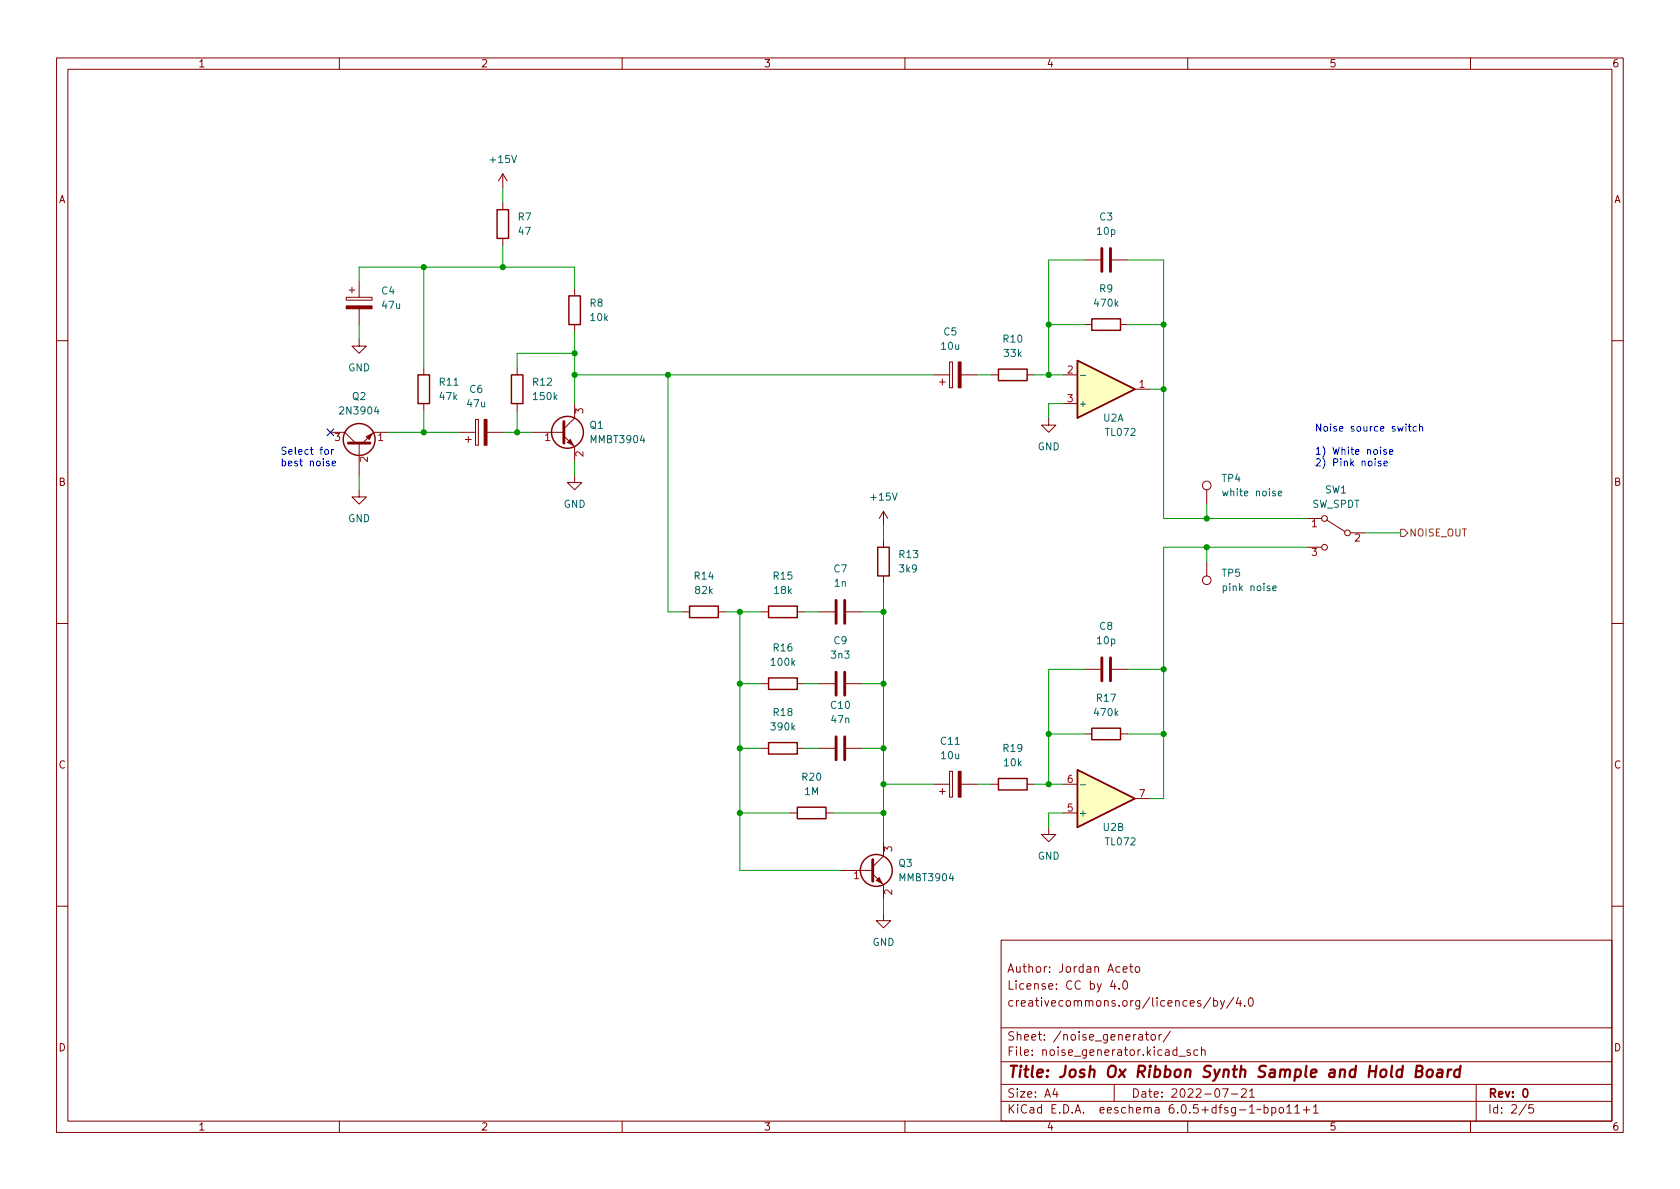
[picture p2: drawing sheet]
<svg xmlns="http://www.w3.org/2000/svg" width="297mm" height="210mm" viewBox="0 0 297 210" stroke-linecap="round" stroke-linejoin="round" font-family="sans-serif">
<g fill="none" stroke="#840000" stroke-width=".18">
<path d="M10 10.2h277v190.1h-277zM12 12.2h273v186.1h-273zM60 10.2v2M110 10.2v2M160 10.2v2M210 10.2v2M260 10.2v2M88.9 30.7l-.8 1.3M88.9 30.7v2.6M88.9 35.8v1.3M88.9 30.7l.8 1.3M61.2 52.6h4.6v.5h-4.6z"/>
<path d="M61.7 51.3h1M62.2 50.8v1M63.5 59.9v1.3h1.3l-1.3 1.3-1.3-1.3h1.3M63.5 49.8v2.8M63.5 54.6v2.8M88.9 42.2v1.2M101.6 51v1.3M101.6 57.4v1.3M191.8 57.4h1.2M191.8 46h2.8M196.6 46h2.8M198.1 57.4h1.3"/>
<path d="M10 60.2h2M58.4 76.4h2.6l1.9 2M63.5 78.4v5.7M68.6 76.4h-2.6l-1.9 2M74.9 65v1.3M74.9 71.4v1.2M81.3 76.4h2.8M82.3 77.7h1M82.8 77.2v1M84.1 74.2h.5v4.5h-.5zM86.1 76.4h2.8M91.4 65v1.3"/>
<path d="M91.4 71.4v1.2M94 76.4h5.7M99.7 77.1l1.9 1.9v2.5M101.6 71.4v2.5l-1.9 1.9M165.1 66.3h2.8M166.1 67.6h1M166.6 67.1v1M167.9 64h.5v4.6h-.5zM169.9 66.3h2.8M175.3 66.3h1.2M181.6 66.3h1.3M185.4 73.9v1.3h1.3l-1.3 1.2-1.3-1.2h1.3"/>
<path d="M188 66.3h2.5M188 71.4h2.5M200.7 68.8h2.5M285 60.2h2M63.5 86.6v1.3h1.3l-1.3 1.2-1.3-1.2h1.3M101.6 84.1v1.2h1.3l-1.3 1.3-1.3-1.3h1.3M156.2 90.4v2.6M156.2 95.5v1.3M156.2 90.4l-.8 1.3M156.2 90.4l.8 1.3M213.4 86.6v2.5M213.4 99.3v2.5"/>
<path d="M231.1 91.7h2.6M231.1 96.8h2.6M234.6 91.9l3.1 2.1M238.8 94.2h2.5M10 110.2h2M120.6 108.2h1.3M127 108.2h1.3M134.6 108.2h1.3M141 108.2h1.2M144.8 108.2h2.8M149.6 108.2h2.8M156.2 101.8v1.3"/>
<path d="M191.8 118.4h2.8M196.6 118.4h2.8M285 110.2h2M134.6 132.3h1.3M134.6 120.9h1.3M141 132.3h1.2M141 120.9h1.2M144.8 132.3h2.8M144.8 120.9h2.8M149.6 132.3h2.8M149.6 120.9h2.8M165.1 138.7h2.8"/>
<path d="M166.1 139.9h1M166.6 139.4v1.1M167.9 136.4h.5v4.6h-.5zM169.9 138.7h2.8M175.3 138.7h1.2M181.6 138.7h1.3M188 138.7h2.5M191.8 129.8h1.2M198.1 129.8h1.3M139.7 143.8h1.3M146 143.8h1.3M148.6 153.9h5.7"/>
<path d="M154.3 154.6l1.9 1.9v2.5M156.2 148.8v2.6l-1.9 1.9M185.4 146.3v1.3h1.3l-1.3 1.2-1.3-1.2h1.3M188 143.8h2.5M200.7 141.2h2.5M10 160.2h2M156.2 161.5v1.3h1.3l-1.3 1.3-1.3-1.3h1.3M177 166.3h108v32h-108zM196.7 173.4l-.3 1h.9M197.1 173.9v1M197.9 174.8v.1M198.6 171.4l.7-.1-.1-.3-.4-.1-.2 .2v.8h.6"/>
<path d="M198.6 173.6l.3-.2a.81 .81 0 0 1 .5 .7 .81 .81 0 0 1-.3 .8h-.1a.81 .81 0 0 1-.4-1.3zM199.7 170.9h.6M199.9 170.4v1.3l.4 .2M200.9 171l.3-.1 .3 .3v.4l-.3 .3h-.3l-.2-.3v-.4zM214.1 176.4l-1.3 1.9M214.6 177l.4-.1 .3 .3v.4l-.2 .3h-.5M214.6 176.4v1.5M215.8 176.9l.3 1M216.5 176.9l-.5 1.4-.2 .1M218.1 176.4l-1.2 1.9M218.9 176.4l-.3 1h.9M219.3 176.9v1"/>
<path d="M220.1 177.8v.1M220.9 176.6l.2-.2a.81 .81 0 0 1 .6 .7 .81 .81 0 0 1-.3 .8h-.2a.81 .81 0 0 1-.3-1.3zM285 160.2h2M60 198.3v2M110 198.3v2M160 198.3v2M177 194.8h108M177 191.8h108M177 187.8h108M177 181.8h108M186.5 192.5l-.4 1h1M186.9 193v1"/>
<path d="M197 191.8v3M201.4 183h.5l.1 .9M202 183.3l-.5 .1a.29 .29 0 0 0-.2 .2 .29 .29 0 0 0 .2 .3h.5M202.5 182.9h.6M202.7 182.4v1.3l.4 .2M203.6 183.1l.2-.2 .4 .2 .1 .5-.2 .3h-.3l-.2-.1zM204.9 182.9v1M205.4 182.9l-.3 .1-.2 .2M206.9 182.4l-1.3 1.9M208.4 186.8h1.2M210 198.3v2M210.4 185.7l-.3-.1-.2 .2v.3l.5 .1v.4h-.5"/>
<path d="M211.8 185.7l-.4-.1-.3 .3v.4l.1 .3h.6M212.4 185.8l.2-.2 .4 .1 .1 .9M212.4 185.1v1.5M216.1 192.5h1l-.6 1.5M217.7 193.5h1.2M219.5 192.7l.6-.2 .2 .2 .1 .3-1 1h1M220.9 193l.5-.5v1.5M220.9 194h.9M223.5 195.9l.4-.1 .3 .3v.4l-.1 .3h-.6M223.5 195.3v1.5M224.9 195.9l.4-.1 .3 .3v.4l-.2 .3h-.5M224.9 195.8v1.5"/>
<path d="M226.3 195.9l.3-.1 .3 .3v.4l-.3 .3h-.3l-.2-.3v-.4zM227.5 195.8l.4-.5v1.5M227.5 196.8h.9M228.9 195.8l.5-.5v1.5M228.9 196.8h.9M230.4 196.3h1.2M231 195.7v1.1M232.2 195.8l.4-.5v1.5M232.2 196.8h.9M260 198.3v2M261 191.8v6.5M269.9 195.3l-1.3 1.9"/>
<path d="M271.1 195.3h-.7l-.1 .7 .2-.1 .5 .1 .2 .2-.1 .5-.2 .1-.6-.1"/>
<circle cx="213.4" cy="85.8" r=".76"/>
<circle cx="234.2" cy="96.8" r=".51"/>
<circle cx="234.2" cy="91.7" r=".51"/>
<circle cx="238.3" cy="94.2" r=".51"/>
<circle cx="213.4" cy="102.6" r=".76"/>
</g>
<path d="M269.4 192.7l.2-.2a.8 .8 0 0 1 .5 .8 .8 .8 0 0 1-.5 .7l-.2-.1-.1-.4z" fill="none" stroke="#840000" stroke-width=".3"/>
<path d="M250.4 189.4l.9-.1a.46 .46 0 0 0 .2-.4 .46 .46 0 0 0-.3-.4h-.7l-.2 2h.7a.53 .53 0 0 0 .5-.5 .53 .53 0 0 0-.4-.6M252.4 189.3a.52 .52 0 0 1 .5-.2 .52 .52 0 0 1 .4 .4v.6a.55 .55 0 0 1-.5 .4 .55 .55 0 0 1-.6-.4zM254.2 189.2l.2-.1 .6 .1-.1 1.3M255 189.6l-.6 .1a.4 .4 0 0 0-.4 .3 .4 .4 0 0 0 .3 .5l.7-.1M256.1 189.1l-.2 1.4M256.6 189.1l-.4 .1-.2 .3M258.1 189.2a.66 .66 0 0 0-.9 .3l-.1 .6 .1 .3 .2 .1 .6-.1M258.2 188.5l-.2 2" fill="none" stroke="#840000" stroke-width=".4"/>
<g fill="none" stroke="#840000" stroke-width=".25">
<path d="M87.9 37.1h2v5.1h-2zM100.6 52.3h2v5.1h-2zM193 56.4h5.1v2h-5.1zM73.9 66.3h2v5.1h-2zM90.4 66.3h2.1v5.1h-2.1zM176.5 65.3h5.1v2h-5.1zM190.5 63.7l10.2 5.1-10.2 5.1zM155.2 96.8h2v5h-2zM121.9 107.2h5.1v2h-5.1zM135.9 107.2h5.1v2h-5.1zM135.9 119.9h5.1v2h-5.1zM135.9 131.3h5.1v2h-5.1z"/>
<path d="M176.5 137.7h5.1v2h-5.1zM190.5 136.1l10.2 5.1-10.2 5.1zM193 128.8h5.1v2h-5.1zM141 142.7h5v2.1h-5z"/>
<circle cx="63.5" cy="77.7" r="2.82"/>
<circle cx="100.3" cy="76.4" r="2.82"/>
<circle cx="154.9" cy="153.9" r="2.82"/>
</g>
<path d="M191 66.4h1M226 87.3l.6-.2v-.2l-.4-.1-.2 .2 .1 .6h.5M225.1 104l.6-.1-.1-.2-.4-.1-.1 .2v.6h.5M191 138.8h1" fill="none" stroke="#006464" stroke-width=".18"/>
<g fill="#840000" stroke="#840000" stroke-width=".18">
<path d="M85.6 74.2h.5v4.5h-.5z"/>
<path d="M169.4 64h.5v4.6h-.5z"/>
<path d="M100.3 78.2l.5-.5 .5 1z"/>
<path d="M61.2 54.1h4.6v.5h-4.6z"/>
<path d="M169.4 136.4h.5v4.6h-.5z"/>
<path d="M154.9 155.7l.5-.5 .6 1z"/>
<path d="M64.8 77.2l1-.5-.5 1z"/>
</g>
<g fill="none" stroke="#840000" stroke-width=".51">
<path d="M194.8 43.9v4.1M196.3 43.9v4.1M61.6 78.4h3.8M99.7 74.5v3.9M147.8 106.2v4M147.8 118.9v4M149.4 106.2v4M149.4 118.9v4M194.8 116.3v4.1M196.3 116.3v4.1M147.8 130.3v4.1M149.4 130.3v4.1"/>
<path d="M154.3 152v3.8"/>
</g>
<g fill="#ffffc2" stroke="#ffffc2" stroke-width=".18">
<path d="M190.5 136.1l10.2 5.1-10.2 5.1z"/>
<path d="M190.5 63.7l10.2 5.1-10.2 5.1z"/>
</g>
<path d="M247.6 93.6h.7l.6 .6-.6 .7h-.7z" fill="none" stroke="#725600" stroke-width=".18"/>
<g fill="none" stroke="#0000c2" stroke-width=".18">
<path d="M57.5 79.6l.3-.1 .3 .2v.4l-.3 .2h-.3l-.1-.2zM58.6 79.5v.8M59 79.5l-.4 .2M245.1 79.6l-.3-.1-.2 .2 .1 .2 .4 .1v.3h-.5M245.7 79.9l.6-.1-.1-.2-.3-.1-.2 .2v.6h.5M249 75.4h.5M249.2 75v1.1l.3 .2M250.4 75.5l-.3-.1-.3 .2 .2 .6h.4M251 75.5l.2-.1 .3 .1v.8M251 75v1.3M58.2 81.6l-.3-.1-.2 .2 .1 .2 .4 .1v.3h-.5M58.7 82l.6-.2v-.2l-.4-.1-.2 .2 .1 .6h.5"/>
<path d="M244.2 81.6l-.3-.1-.2 .2v.2l.5 .1v.3h-.5M244.7 82l.6-.2-.1-.2-.3-.1-.2 .2 .1 .6h.4"/>
</g>
<g fill="none" stroke="#009600" stroke-width=".18">
<path d="M88.9 33.3v2.5M63.5 49.8v-2.6h38.1v3.8M63.5 57.4v2.5M74.9 47.2v17.8M88.9 43.4v3.8M101.6 58.7v12.7M185.4 57.4h6.4M191.8 46h-6.4v20.3M199.4 46h6.3v45.7h25.4M199.4 57.4h6.3M68.6 76.4h12.7M74.9 72.6v3.8"/>
<path d="M88.9 76.4h5.1M91.4 72.6v3.8M101.6 62.5h-10.2v2.5M101.6 66.3h63.5M118.1 66.3v41.9h2.5M172.7 66.3h2.6M182.9 66.3h5.1M188 71.4h-2.6v2.5M203.2 68.8h2.5M63.5 84.1v2.5M101.6 81.5v2.6M156.2 93v2.5"/>
<path d="M213.4 89.1v2.6M213.4 96.8v2.5M231.1 96.8h-25.4v44.4h-2.5M241.3 94.2h6.3M128.3 108.2h6.3M130.8 108.2v45.7h17.8M142.2 108.2h2.6M152.4 108.2h3.8M156.2 103.1v45.7M191.8 118.4h-6.4v20.3M199.4 118.4h6.3M130.8 120.9h3.8"/>
<path d="M130.8 132.3h3.8M142.2 120.9h2.6M142.2 132.3h2.6M152.4 120.9h3.8M152.4 132.3h3.8M156.2 138.7h8.9M172.7 138.7h2.6M182.9 138.7h5.1M185.4 129.8h6.4M199.4 129.8h6.3M130.8 143.8h8.9M147.3 143.8h8.9"/>
<path d="M156.2 159v2.5M188 143.8h-2.6v2.5"/>
</g>
<path d="M57.8 75.8l1.2 1.3M59 75.8l-1.2 1.3" fill="none" stroke="#000084" stroke-width=".18"/>
<g fill="#009600" stroke="#009600" stroke-width=".18">
<circle cx="205.7" cy="68.8" r=".46"/>
<circle cx="205.7" cy="57.4" r=".46"/>
<circle cx="213.4" cy="96.8" r=".46"/>
<circle cx="205.7" cy="118.4" r=".46"/>
<circle cx="185.4" cy="66.3" r=".46"/>
<circle cx="213.4" cy="91.7" r=".46"/>
<circle cx="185.4" cy="57.4" r=".46"/>
<circle cx="101.6" cy="62.5" r=".46"/>
<circle cx="101.6" cy="66.3" r=".46"/>
<circle cx="156.2" cy="108.2" r=".46"/>
<circle cx="156.2" cy="132.3" r=".46"/>
<circle cx="130.8" cy="120.9" r=".46"/>
<circle cx="156.2" cy="120.9" r=".46"/>
<circle cx="130.8" cy="108.2" r=".46"/>
<circle cx="118.1" cy="66.3" r=".46"/>
<circle cx="130.8" cy="143.8" r=".46"/>
<circle cx="130.8" cy="132.3" r=".46"/>
<circle cx="156.2" cy="138.7" r=".46"/>
<circle cx="156.2" cy="143.8" r=".46"/>
<circle cx="74.9" cy="47.2" r=".46"/>
<circle cx="88.9" cy="47.2" r=".46"/>
<circle cx="91.4" cy="76.4" r=".46"/>
<circle cx="74.9" cy="76.4" r=".46"/>
<circle cx="185.4" cy="129.8" r=".46"/>
<circle cx="185.4" cy="138.7" r=".46"/>
<circle cx="205.7" cy="129.8" r=".46"/>
</g>
<text font-size="2.8" fill="#840000" x="178" y="190.6">Title: Josh Ox Ribbon Synth Sample and Hold Board</text>
<g font-size="2.1" fill="#840000">
<text x="178" y="172">Author: Jordan Aceto</text>
<text x="178" y="178">creativecommons.org/licences/by/4.0</text>
<text x="178" y="175">License: CC by 4.0</text>
<text x="178" y="184">Sheet: /noise_generator/</text>
<text x="178" y="186.7">File: noise_generator.kicad_sch</text>
<text x="178" y="196.9">KiCad E.D.A. eeschema 6.0.5+dfsg-1~bpo11+1</text>
<text x="178" y="194.1">Size: A4</text>
<text x="200" y="194.1">Date: 2022-07-21</text>
<text x="263" y="194.1">Rev: 0</text>
<text x="263" y="196.9">Id: 2/5</text>
</g>
<g font-size="1.8" fill="#840000">
<text x="35" y="11.9">1</text>
<text x="85" y="11.9">2</text>
<text x="135" y="11.9">3</text>
<text x="185" y="11.9">4</text>
<text x="235" y="11.9">5</text>
<text x="285" y="11.9">6</text>
<text x="10.3" y="35.9">A</text>
<text x="285.3" y="35.9">A</text>
<text x="10.3" y="85.9">B</text>
<text x="285.3" y="85.9">B</text>
<text x="10.3" y="135.9">C</text>
<text x="285.3" y="135.9">C</text>
<text x="10.3" y="185.9">D</text>
<text x="285.3" y="185.9">D</text>
<text x="35" y="199.9">1</text>
<text x="85" y="199.9">2</text>
<text x="135" y="199.9">3</text>
<text x="185" y="199.9">4</text>
<text x="235" y="199.9">5</text>
<text x="285" y="199.9">6</text>
</g>
<g font-size="1.8" fill="#006464">
<text x="86.8" y="28.8">+15V</text>
<text x="91.6" y="39">R7</text>
<text x="91.7" y="41.5">47</text>
<text x="194.1" y="41.5">10p</text>
<text x="194.4" y="39">C3</text>
<text x="67.5" y="52.1">C4</text>
<text x="194.4" y="51.7">R9</text>
<text x="67.6" y="54.6">47u</text>
<text x="104.3" y="54.2">R8</text>
<text x="104.5" y="56.8">10k</text>
<text x="166.9" y="59.3">C5</text>
<text x="193.6" y="54.2">470k</text>
<text x="61.5" y="65.7">GND</text>
<text x="166.5" y="61.8">10u</text>
<text x="177.4" y="60.6">R10</text>
<text x="177.6" y="63.1">33k</text>
<text x="62.3" y="70.7">Q2</text>
<text x="77.8" y="68.2">R11</text>
<text x="77.8" y="70.7">47k</text>
<text x="83.1" y="69.5">C6</text>
<text x="94.3" y="68.2">R12</text>
<text x="94.4" y="70.7">150k</text>
<text x="60.4" y="73.3">2N3904</text>
<text x="82.7" y="72">47u</text>
<text x="104.3" y="75.8">Q1</text>
<text x="190.6" y="72">+</text>
<text x="195.1" y="74.5">U2A</text>
<text x="195.6" y="77.1">TL072</text>
<text x="104.6" y="78.4">MMBT3904</text>
<text x="183.5" y="79.6">GND</text>
<text x="99.6" y="89.8">GND</text>
<text x="154.1" y="88.5">+15V</text>
<text x="216.1" y="85.2">TP4</text>
<text x="216.6" y="87.8">white noise</text>
<text x="231.9" y="89.8">SW_SPDT</text>
<text x="234.3" y="87.2">SW1</text>
<text x="61.5" y="92.3">GND</text>
<text x="147.5" y="101.2">C7</text>
<text x="159.1" y="98.7">R13</text>
<text x="159.1" y="101.2">3k9</text>
<text x="216.1" y="102">TP5</text>
<text x="122.8" y="102.5">R14</text>
<text x="123" y="105">82k</text>
<text x="136.8" y="102.5">R15</text>
<text x="137" y="105">18k</text>
<text x="147.6" y="103.8">1n</text>
<text x="216.6" y="104.5">pink noise</text>
<text x="147.5" y="113.9">C9</text>
<text x="194.1" y="113.9">10p</text>
<text x="194.4" y="111.4">C8</text>
<text x="136.5" y="117.7">100k</text>
<text x="136.8" y="115.2">R16</text>
<text x="147.1" y="116.5">3n3</text>
<text x="147" y="125.3">C10</text>
<text x="194" y="124.1">R17</text>
<text x="136.5" y="129.2">390k</text>
<text x="136.8" y="126.6">R18</text>
<text x="147.1" y="127.9">47n</text>
<text x="166.4" y="131.7">C11</text>
<text x="193.6" y="126.6">470k</text>
<text x="166.5" y="134.2">10u</text>
<text x="177.4" y="133">R19</text>
<text x="177.6" y="135.5">10k</text>
<text x="141.9" y="138">R20</text>
<text x="142.3" y="140.6">1M</text>
<text x="190.6" y="144.4">+</text>
<text x="195.1" y="146.9">U2B</text>
<text x="195.6" y="149.5">TL072</text>
<text x="158.9" y="153.3">Q3</text>
<text x="159.2" y="155.8">MMBT3904</text>
<text x="183.5" y="152">GND</text>
<text x="154.2" y="167.3">GND</text>
</g>
<g font-size="1.8" fill="#a90000">
<text x="188.7" y="66">2</text>
<text x="188.7" y="71.1">3</text>
<text x="201.4" y="68.6">1</text>
<text x="59.2" y="78">3</text>
<text x="66.8" y="78">1</text>
<text x="96.3" y="78">1</text>
<text x="103.1" y="73.1" transform="rotate(-90 103.1 73.1)">3</text>
<text x="65" y="81.7" transform="rotate(-90 65 81.7)">2</text>
<text x="103.1" y="80.8" transform="rotate(-90 103.1 80.8)">2</text>
<text x="231.9" y="93.2">1</text>
<text x="239.5" y="95.8">2</text>
<text x="231.9" y="98.3">3</text>
<text x="188.7" y="143.5">5</text>
<text x="188.7" y="138.4">6</text>
<text x="201.4" y="141">7</text>
<text x="151" y="155.4">1</text>
<text x="157.7" y="150.6" transform="rotate(-90 157.7 150.6)">3</text>
<text x="157.7" y="158.2" transform="rotate(-90 157.7 158.2)">2</text>
</g>
<g font-size="1.8" fill="#0000c2">
<text x="232.4" y="76.3">Noise source switch</text>
<text x="49.5" y="80.4">Select for</text>
<text x="49.5" y="82.4">best noise</text>
<text x="232.4" y="80.4">1) White noise</text>
<text x="232.4" y="82.4">2) Pink noise</text>
</g>
<text font-size="1.8" fill="#725600" x="249.1" y="94.9">NOISE_OUT</text>
</svg>
